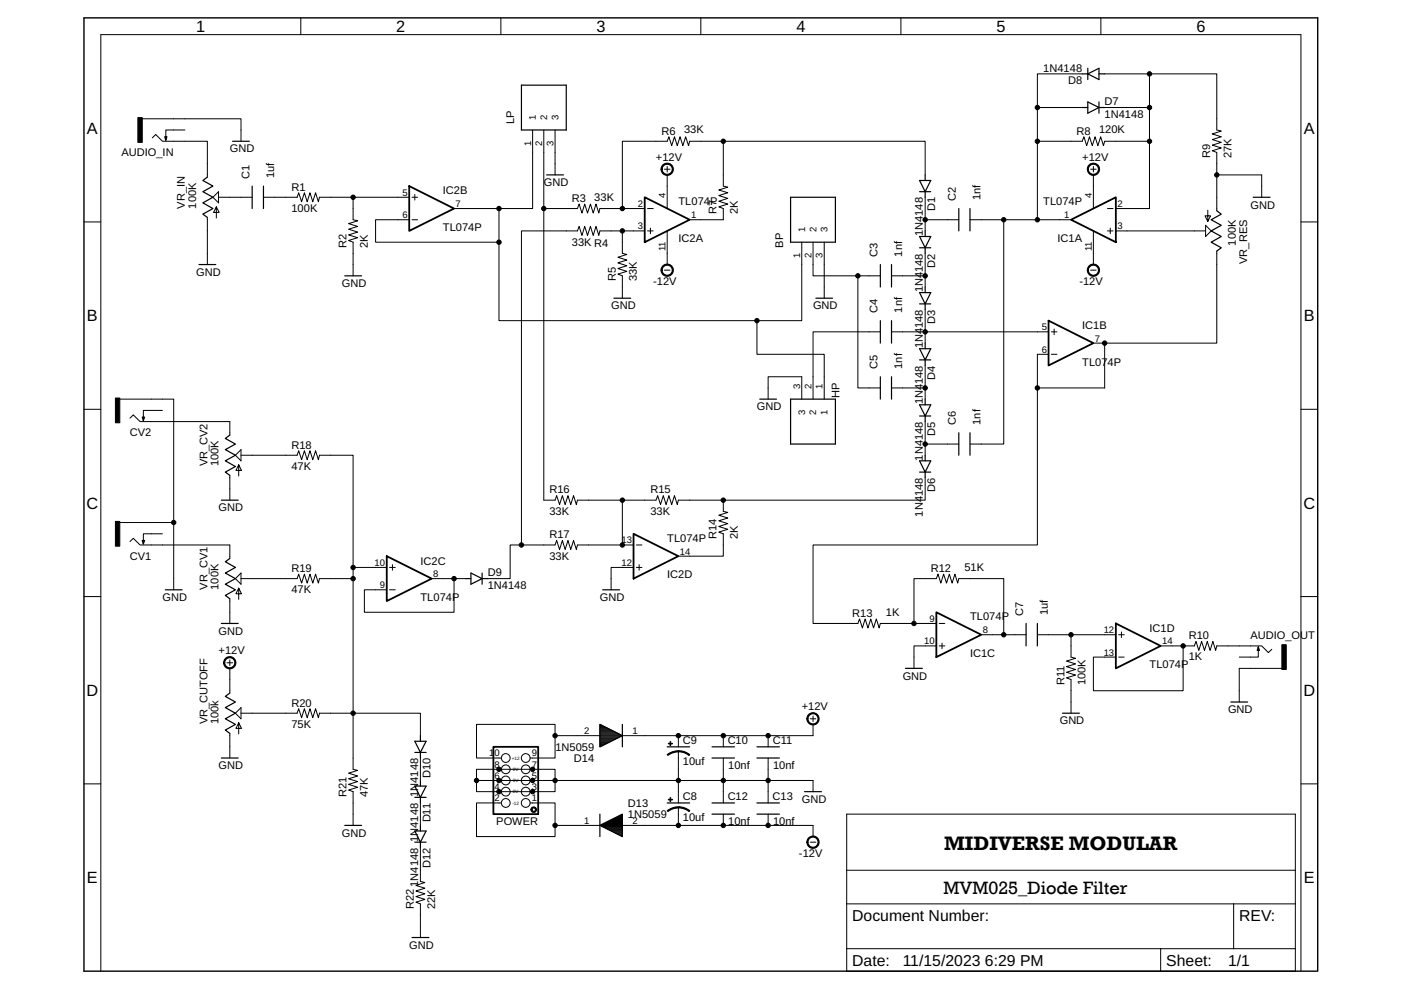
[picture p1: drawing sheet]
<svg xmlns="http://www.w3.org/2000/svg" width="297mm" height="210mm" viewBox="0 0 297 210" stroke-linecap="round" stroke-linejoin="round" font-family="sans-serif">
<path d="M17.8 3.8h261.6v202.1h-261.6z" fill="none" stroke="#000" stroke-width=".3"/>
<g fill="none" stroke="#000" stroke-width=".21">
<path d="M63.8 3.8v3.5M106.2 3.8v3.5M148.6 3.8v3.5M191 3.8v3.5M229.4 15.7h-9.5v7.1M233.4 3.8v3.5M234.2 15.7h9.5v28.5h-7.1M243.7 15.7h14.3v11.9l.9 .2-1.9 .6 1.9 .6-1.9 .6 1.9 .6-1.9 .6 1.9 .6-1.9 .6 1 .3v12.4M30.2 25.2h20.9v4.8M32.3 29.2l.7-.7 1.4 1.5h9.6v7.5M39.2 27.6h-4v2.1M112.9 27.6v16.6h-16.6"/>
<path d="M115.3 27.6v16.6h7.1l.4-.9 .6 1.9 .6-1.9 .6 1.9 .6-1.9 .6 1.9 .6-1.9 .6 1.9 .2-1h9.5M117.7 27.6v9.5M140.9 35.9h1.1M141.5 35.3v1.2M141.5 37.1v7.1M153.4 30h42.8v7.1M219.9 30h9.5l.4-1 .6 1.9 .6-1.9 .6 1.9 .6-1.9 .6 1.9 .6-1.9 .6 1.9 .2-.9h9.5M219.9 22.8v23.8M219.9 22.8h9.5M231.2 35.9h1.2M231.8 35.3v1.2M231.8 37.1v7.1"/>
<path d="M234.2 22.8h9.5M258 37.1h9.5v4.7M17.8 47.1h3.6M44 46.1v10M45.1 41.8l1.2-1.2v2.4zM45.9 43.9l-.6 1.1h1.2l-.6-1.1v2.3M46.3 41.8h7.2M55.9 41.8h7.1l.3-.9 .6 1.9 .6-1.9 .6 1.9 .6-1.9 .6 1.9 .6-1.9 .6 1.9 .2-1h7.2v4.8l.9 .2-1.9 .6 1.9 .6-1.9 .6 1.9 .6-1.9 .6 1.9 .6-1.9 .6 1 .4v7.1M74.9 41.8h11.9M86.8 46.6h-7.2v4.8h26.2M87.4 41.8h1.1M87.4 46.6h1.1"/>
<path d="M87.9 41.2v1.2M105.8 51.4v16.6h64.2v-16.6M105.8 44.2v7.2M115.3 44.2v61.8h2.4l.3-.9 .6 1.9 .6-1.9 .6 1.9 .6-1.9 .6 1.9 .6-1.9 .6 1.9 .2-1h16.7l.3-.9 .6 1.9 .6-1.9 .6 1.9 .6-1.9 .6 1.9 .6-1.9 .6 1.9 .2-1h52.4v-4.7M132 49v4.7l.9 .3-1.9 .5 1.9 .6-1.9 .6 1.9 .6-1.9 .6 1.9 .6-1.9 .6 1 .4v4.7M132 44.2v-14.2h9.5l.3-1 .6 1.9 .6-1.9 .6 1.9 .6-1.9 .6 1.9 .6-1.9 .6 1.9 .2-.9h7.2v9.5l.9 .2-1.9 .6 1.9 .6-1.9 .6 1.9 .6-1.9 .6 1.9 .6-1.9 .6 1 .3v2.4h-7.2M136.7 49h-9.5l-.2 .9-.6-1.9-.6 1.9-.6-1.9-.6 1.9-.6-1.9-.6 1.9-.6-1.9-.4 1h-11.8v66.5M137.3 49h1.2M137.3 44.2h1.2M137.9 48.4v1.2M140.9 57.3h1.1M141.5 49v7.1"/>
<path d="M172.4 51.4v7.1h14.2M174.8 51.4v11.8M181.9 58.5v23.8h4.7M189 58.5h7.2M196.2 41.8v7.2M196.2 53.7v7.2M196.2 46.6h7.1M205.7 46.6h21.4M212.8 46.6v47.5h-7.1M231.2 57.3h1.2M231.8 49v7.1M234.8 49h1.2"/>
<path d="M234.8 44.2h1.2M235.4 48.4v1.2M236.6 49h19M255.6 47.8l1.2 1.2-1.2 1.1zM256.1 44.6v2.3l-.6-1.1h1.2l-.6 1.1M258 53.2v19.5h-23.8M275.8 47.1h3.6M160.5 68v7.1h14.3v9.5M186.6 70.4h-14.2v14.2M189 70.4h33.3M196.2 65.6v7.1M196.2 77.5v7.1"/>
<path d="M222.3 75.1h-2.4v40.4h-47.5v16.7h9.5l.3-1 .6 1.9 .6-1.9 .6 1.9 .6-1.9 .6 1.9 .6-1.9 .6 1.9 .2-.9h11.9M222.9 70.4h1.2M222.9 75.1h1.2M223.5 69.8v1.2M231.8 72.7h2.4M234.2 72.7v9.6h-14.3M17.8 86.8h3.6M25.4 84.6h11.4v40.5M27.6 88.7l.7-.7 1.4 1.4h19v2.8M34.4 87h-4v2.2M49.9 96.5l1.2-1.2v2.4zM50.6 98.6l-.6 1.1h1.2l-.6-1.1v2.3"/>
<path d="M51.1 96.5h11.9l.3-.9 .6 1.9 .6-1.9 .6 1.9 .6-1.9 .6 1.9 .6-1.9 .6 1.9 .2-1h7.2v23.8h7.1M162.9 84.6v-4.7h7.1v4.7M189 82.3h7.2M196.2 89.4v7.1M196.2 94.1h7.1M275.8 86.8h3.6M25.4 110.8h11.4M27.6 114.8l.7-.7 1.4 1.4h19v2.9M34.4 113.2h-4v2.1M48.7 100.8v5.2M83.2 119.7v1.2M132 106v9.5"/>
<path d="M134.3 115.5h-11.9l-.2 1-.6-1.9-.6 1.9-.6-1.9-.6 1.9-.6-1.9-.6 1.9-.6-1.9-.3 .9h-9.5v7.2h-4.8M134.9 115.5h1.2M135.5 119.7v1.2M153.4 106v2.4l.9 .2-1.9 .6 1.9 .6-1.9 .6 1.9 .6-1.9 .6 1.9 .6-1.9 .6 1 .4v4.7h-9.6M17.8 126.5h3.6M48.7 127v5.2M48.7 139.9v1.2M50.6 124.7l-.6 1.2h1.2l-.6-1.2v2.4M51.1 121.5v2.4l-1.2-1.2zM74.9 120.3v2.4h-7.2l-.2 .9-.6-1.9-.6 1.9-.6-1.9-.6 1.9-.6-1.9-.6 1.9-.6-1.9-.3 1h-11.9M74.9 122.7v28.5h-7.2l-.2 1-.6-1.9-.6 1.9-.6-1.9-.6 1.9-.6-1.9-.6 1.9-.6-1.9-.3 .9h-11.9M82.6 120.3h1.2"/>
<path d="M82.6 125.1h1.2M91.5 122.7h7.2M96.3 122.7v7.1h-19v-4.7h4.7M134.3 120.3h-4.7v4.8M134.9 120.3h1.2M193.8 132.2v-9.5h4.7l.4-1 .6 1.9 .6-1.9 .6 1.9 .6-1.9 .6 1.9 .6-1.9 .6 1.9 .2-.9h9.5v11.9M198.5 136.9h-4.7v4.8M199.1 136.9h1.2M199.1 132.2h1.2M199.7 136.4v1.1M208 134.6h9.6M219.9 134.6h7.2"/>
<path d="M236.6 134.6h-9.5v4.7l.9 .3-1.9 .6 1.9 .6-1.9 .6 1.9 .5-1.9 .6 1.9 .6-1.9 .6 1 .4v7.1M237.2 139.3h1.2M237.2 134.6h1.2M237.8 134v1.2M246.1 136.9h7.1l.4-.9 .6 1.9 .6-1.9 .6 1.9 .6-1.9 .6 1.9 .6-1.9 .5 1.9 .3-1h9.5l1.4 1.5 .7-.7M250.8 136.9v9.6h-19v-7.2h4.8M266.8 137.2v2.1h-4.1M275.8 126.5h3.6M48.1 140.5h1.2M48.7 141.7v5.2M48.7 155.5v5.2M50.6 153.2l-.6 1.2h1.2l-.6-1.2v2.4"/>
<path d="M51.1 150v2.4l-1.2-1.2zM89.1 156v-4.8h-14.2v11.9l.9 .2-1.9 .6 1.9 .6-1.9 .6 1.9 .6-1.9 .6 1.9 .6-1.9 .6 1 .4v7.1M117.7 156h9.5M132 156h21.4M143.8 156v2.3M143.8 159.3v10.9M153.4 156v2.3M162.9 156v2.3M171.8 152.4h1.2M172.4 151.8v1.2M172.4 153.6v2.4h-19M271.8 141.7h-9.1v7.1"/>
<path d="M17.8 166.2h3.6M89.1 179.7v7.2l1 .2-1.9 .6 1.9 .6-1.9 .6 1.9 .6-1.9 .6 1.9 .6-1.9 .6 .9 .3v7.2M89.1 160.7v4.8M89.1 170.2v4.8M101 165.5h71.4v2.4M101 163.1h16.7v4.8h-16.7zM106.3 160.7h-5.3v-7.1h16.7v7.1h-5.3M106.3 170.2h-5.3v7.2h16.7v-7.2h-5.3M117.7 175h9.5M132 175h21.4M143.8 171.2v3.8M153.4 175h19v2.4"/>
<path d="M153.4 160.7v9.5M153.4 172.6v2.4M162.9 160.7v9.5M162.9 172.6v2.4M171.8 178.6h1.2M275.8 166.2h3.6M179.5 191.6h95.1M179.5 184.5h95.1M261.6 191.6v9.5M246.1 201.1v4.8M246.1 201.1h15.5M261.6 201.1h13v4.8h-95.1v-4.8h66.6"/>
<path d="M274.6 201.1v-28.5h-95.1v28.5M275.8 205.9v-198.6h-254.4v198.6"/>
<circle cx="107.2" cy="170.2" r=".93"/>
<circle cx="107.2" cy="163.1" r=".93"/>
<circle cx="107.2" cy="160.7" r=".93"/>
<circle cx="107.2" cy="165.5" r=".93"/>
<circle cx="107.2" cy="167.9" r=".93"/>
<circle cx="111.5" cy="170.2" r=".93"/>
<circle cx="111.5" cy="167.9" r=".93"/>
<circle cx="111.5" cy="163.1" r=".93"/>
<circle cx="111.5" cy="160.7" r=".93"/>
<circle cx="111.5" cy="165.5" r=".93"/>
</g>
<path d="M86.8 39.5l9.5 4.7-9.5 4.8zM136.7 41.8l9.5 4.8-9.5 4.8zM227.1 46.6l9.5-4.8v9.6zM222.3 68l9.5 4.7-9.5 4.8zM82 117.9l9.5 4.8-9.5 4.7zM134.3 113.2l9.5 4.7-9.5 4.8zM198.5 129.8l9.5 4.8-9.5 4.7zM236.6 132.2l9.5 4.7-9.5 4.8zM104.6 158.3h9.5v14.3h-9.5z" fill="none" stroke="#000" stroke-width=".38"/>
<g fill="#000" stroke="#000" stroke-width=".21">
<path d="M140.5 35a1.31 1.31 0 0 1 2.1 .2 1.31 1.31 0 0 1-.8 2 1.31 1.31 0 0 1-1.7-1.3h.3a1.07 1.07 0 0 1 1.6-.9 1.07 1.07 0 0 1 .1 1.8 1.07 1.07 0 0 1-1.7-.6v-.3h-.3z" fill-rule="evenodd"/>
<path d="M230.9 35a1.3 1.3 0 0 1 2.1 .2 1.3 1.3 0 0 1-.8 1.9 1.3 1.3 0 0 1-1.7-1.2h.3a1.07 1.07 0 0 1 1.5-.9 1.07 1.07 0 0 1 .2 1.8 1.07 1.07 0 0 1-1.7-.6v-.3h-.3z" fill-rule="evenodd"/>
<path d="M140.5 56.4a1.31 1.31 0 0 1 2.1 .2 1.31 1.31 0 0 1-.8 2 1.31 1.31 0 0 1-1.7-1.3h.3a1.08 1.08 0 0 1 1.6-.9 1.08 1.08 0 0 1 .1 1.8 1.08 1.08 0 0 1-1.7-.6v-.3h-.3z" fill-rule="evenodd"/>
<path d="M230.9 56.4a1.3 1.3 0 0 1 2.1 .2 1.3 1.3 0 0 1-.8 1.9 1.3 1.3 0 0 1-1.7-1.2h.3a1.08 1.08 0 0 1 1.5-.9 1.08 1.08 0 0 1 .2 1.8 1.08 1.08 0 0 1-1.7-.6v-.3h-.3z" fill-rule="evenodd"/>
<path d="M47.8 139.6a1.3 1.3 0 0 1 2 .3 1.3 1.3 0 0 1-.7 1.9 1.3 1.3 0 0 1-1.7-1.3h.2a1.07 1.07 0 0 1 1.5-1 1.07 1.07 0 0 1 .3 1.8 1.07 1.07 0 0 1-1.7-.5l-.1-.3h-.2z" fill-rule="evenodd"/>
<path d="M141.5 160l1.1-.6 1.2-.2v.2l-1.4 .3-.8 .5z" fill-rule="evenodd"/>
<path d="M171.4 151.5a1.3 1.3 0 0 1 2.1 .3 1.3 1.3 0 0 1-.8 1.9 1.3 1.3 0 0 1-1.6-1.3h.2a1.06 1.06 0 0 1 1.5-1 1.06 1.06 0 0 1 .3 1.8 1.06 1.06 0 0 1-1.8-.5v-.3h-.2z" fill-rule="evenodd"/>
<path d="M112.8 171.2a.6 .6 0 0 1 .9 .2 .6 .6 0 0 1-.4 .8 .6 .6 0 0 1-.7-.5h.2a.36 .36 0 0 1 .5-.4 .36 .36 0 0 1 .1 .6 .36 .36 0 0 1-.6-.1v-.1h-.2z" fill-rule="evenodd"/>
<path d="M141.5 171.9l1.1-.6 1.2-.2v.2l-.9 .1-1.3 .7z" fill-rule="evenodd"/>
<path d="M143.8 171l1.3 .3 1.1 .6-.1 .2-.8-.5-1.5-.3z" fill-rule="evenodd"/>
<path d="M143.8 159.2l1.3 .2 1.1 .6-.1 .2-.8-.5-1.5-.3z" fill-rule="evenodd"/>
<path d="M171.4 177.6a1.3 1.3 0 0 1 2.1 .3 1.3 1.3 0 0 1-.8 1.9 1.3 1.3 0 0 1-1.6-1.2h.2a1.06 1.06 0 0 1 1.5-1 1.06 1.06 0 0 1 .3 1.7 1.06 1.06 0 0 1-1.8-.5v-.2h-.2z" fill-rule="evenodd"/>
<circle cx="243.7" cy="15.7" r=".47"/>
<circle cx="153.4" cy="30" r=".47"/>
<circle cx="219.9" cy="22.8" r=".47"/>
<circle cx="219.9" cy="30" r=".47"/>
<circle cx="243.7" cy="30" r=".47"/>
<circle cx="243.7" cy="22.8" r=".47"/>
<circle cx="258" cy="37.1" r=".47"/>
<circle cx="74.9" cy="41.8" r=".47"/>
<circle cx="105.8" cy="44.2" r=".47"/>
<circle cx="105.8" cy="51.4" r=".47"/>
<circle cx="115.3" cy="44.2" r=".47"/>
<circle cx="132" cy="44.2" r=".47"/>
<circle cx="132" cy="49" r=".47"/>
<circle cx="181.9" cy="58.5" r=".47"/>
<circle cx="196.2" cy="46.6" r=".47"/>
<circle cx="196.2" cy="58.5" r=".47"/>
<circle cx="212.8" cy="46.6" r=".47"/>
<circle cx="219.9" cy="46.6" r=".47"/>
<circle cx="160.5" cy="68" r=".47"/>
<circle cx="196.2" cy="70.4" r=".47"/>
<circle cx="234.2" cy="72.7" r=".47"/>
<circle cx="196.2" cy="82.3" r=".47"/>
<circle cx="196.2" cy="94.1" r=".47"/>
<circle cx="219.9" cy="82.3" r=".47"/>
<circle cx="36.8" cy="110.8" r=".47"/>
<circle cx="110.6" cy="115.5" r=".47"/>
<circle cx="132" cy="106" r=".47"/>
<circle cx="132" cy="115.5" r=".47"/>
<circle cx="153.4" cy="106" r=".47"/>
<circle cx="74.9" cy="120.3" r=".47"/>
<circle cx="74.9" cy="122.7" r=".47"/>
<circle cx="96.3" cy="122.7" r=".47"/>
<circle cx="193.8" cy="132.2" r=".47"/>
<circle cx="212.8" cy="134.6" r=".47"/>
<circle cx="227.1" cy="134.6" r=".47"/>
<circle cx="250.8" cy="136.9" r=".47"/>
<circle cx="74.9" cy="151.2" r=".47"/>
<circle cx="117.7" cy="156" r=".47"/>
<circle cx="143.8" cy="156" r=".47"/>
<circle cx="153.4" cy="156" r=".47"/>
<circle cx="162.9" cy="156" r=".47"/>
<circle cx="101" cy="165.5" r=".47"/>
<circle cx="105.8" cy="163.1" r=".47"/>
<circle cx="105.8" cy="165.5" r=".47"/>
<circle cx="105.8" cy="167.9" r=".47"/>
<circle cx="112.9" cy="163.1" r=".47"/>
<circle cx="112.9" cy="167.9" r=".47"/>
<circle cx="112.9" cy="165.5" r=".47"/>
<circle cx="117.7" cy="165.5" r=".47"/>
<circle cx="117.7" cy="175" r=".47"/>
<circle cx="143.8" cy="165.5" r=".47"/>
<circle cx="143.8" cy="175" r=".47"/>
<circle cx="153.4" cy="175" r=".47"/>
<circle cx="153.4" cy="165.5" r=".47"/>
<circle cx="162.9" cy="175" r=".47"/>
<circle cx="162.9" cy="165.5" r=".47"/>
</g>
<g fill="none" stroke="#000" stroke-width=".25">
<path d="M110.6 18.1h9.5v9.5h-9.5zM229.4 15.7h1.2M230.6 15.7l2.4-1.2v2.4zM230.6 14.5v2.4M233 15.7h1.2M34.9 29h.5l-.2 .7zM44 37.5l-1 .8 2.1 1.2-2.1 1.1 2.1 1.2-2.1 1.2 2.1 1.2-2.1 1.2 1 .7M49.3 30h3.6M53.5 39.5v4.7M55.9 39.5v4.7M115.9 37.1h3.6M195 38.3h2.3l-1.1 2.3z"/>
<path d="M196.2 37.1v1.2M229.4 22.8h1.2M230.6 21.6l2.4 1.2-2.4 1.2zM233 21.6v2.4M233 22.8h1.2M42.2 56.1h3.5M73.1 58.5h3.6M167.6 41.8h9.5v9.6h-9.5zM186.6 56.1v4.8M189 56.1v4.8M195 40.6h2.3M195 52.5h2.3"/>
<path d="M195 50.1h2.3l-1.1 2.4zM196.2 40.6v1.2M196.2 49v1.1M196.2 52.5v1.2M203.3 44.2v4.8M205.7 44.2v4.8M258 44.7l.9 .7-2.1 1.2 2.1 1.2-2.1 1.2 2.1 1.1-2.1 1.3 2.1 1.1-.9 .7M265.7 41.8h3.6M130.2 63.2h3.5M173 63.2h3.5M186.6 68v4.7M186.6 79.9v4.7"/>
<path d="M189 68v4.7M189 79.9v4.7M195 64.4h2.3M195 76.3h2.3M195 62h2.3l-1.1 2.4zM195 73.9h2.3l-1.1 2.4zM196.2 60.9v1.1M196.2 64.4v1.2M196.2 72.7v1.2M196.2 76.3v1.2M30.2 88.4h.4l-.2 .8zM48.7 92.2l-.9 .8 2.1 1.1-2.1 1.2 2.1 1.2-2.1 1.2 2.1 1.2-2.1 1.2 .9 .7"/>
<path d="M161.1 84.6h3.5M167.6 84.6h9.5v9.5h-9.5zM195 88.2h2.3M195 85.8h2.3l-1.1 2.4zM195 97.7h2.3l-1.1 2.4zM196.2 84.6v1.2M196.2 88.2v1.2M196.2 96.5v1.2M203.3 91.8v4.7M205.7 91.8v4.7M30.2 114.6h.4l-.2 .7zM46.9 106h3.6"/>
<path d="M48.7 118.4l-.9 .7 2.1 1.2-2.1 1.2 2.1 1.2-2.1 1.2 2.1 1.2-2.1 1.1 .9 .8M195 100.1h2.3M196.2 100.1v1.2M35.1 125.1h3.5M46.9 132.2h3.6M98.7 122.7h1.1M99.8 121.5l2.4 1.2-2.4 1.2zM102.2 122.7h1.2M102.2 121.5v2.4M127.8 125.1h3.6M217.6 132.2v4.7M219.9 132.2v4.7"/>
<path d="M266.8 137.2l.2 .7h-.4zM48.7 146.9l-.9 .8 2.1 1.1-2.1 1.2 2.1 1.2-2.1 1.2 2.1 1.2-2.1 1.2 .9 .7M87.9 157.2h2.4l-1.2 2.3zM87.9 159.5h2.4M89.1 156v1.2M89.1 159.5v1.2M127.2 158.3h.1M127.2 158.1h.5M127.2 157.9h.9M127.2 157.7h1.3M127.2 157.5h1.7M127.2 157.3h2.1"/>
<path d="M127.2 157.1h2.5M127.2 156.9h3M127.2 156.7h3.4M127.2 156.5h3.8M127.2 156.3h4.2M127.2 156h4.6M127.2 155.9h4.5M127.2 155.6h4.1M127.2 155.4h3.7M127.2 155.2h3.3M127.2 155h2.8M127.2 154.8h2.4"/>
<path d="M127.2 154.6h2M127.2 154.4h1.6M127.2 154.2h1.2M127.2 154h.8M127.2 153.8h.4M127.2 153.6l4.8 2.4-4.8 2.3zM132 153.6v4.7M141.5 158.3h4.7M151 158.3h4.7M160.5 158.3h4.7M192 141.7h3.6M225.3 151.2h3.6"/>
<path d="M261 148.8h3.5M46.9 160.7h3.6M73.1 175h3.6M87.9 166.7h2.4l-1.2 2.4zM87.9 176.2h2.4l-1.2 2.4zM87.9 169.1h2.4M87.9 178.6h2.4M89.1 165.5v1.2M89.1 169.1v1.1M89.1 175v1.2M89.1 178.6v1.1M127.2 175l4.8-2.4v4.8z"/>
<path d="M127.2 172.6v4.8M127.2 175h4.8M127.6 174.8h4.4M127.6 175.2h4.4M128 174.6h4M128 175.4h4M128.4 174.4h3.6M128.4 175.6h3.6M128.8 174.2h3.2M128.8 175.8h3.2M129.2 174h2.8M129.3 176h2.7"/>
<path d="M129.6 173.8h2.4M129.7 176.2h2.3M130.1 173.6h1.9M130.1 176.4h1.9M130.5 173.4h1.5M130.5 176.7h1.5M130.9 173.1h1.1M130.9 176.8h1.1M131.3 172.9h.7M131.3 177.1h.7M131.7 172.7h.3M131.7 177.3h.3"/>
<path d="M141.5 170.2h4.7M151 160.7h4.7M151 170.2h4.7M151 172.6h4.7M160.5 160.7h4.7M160.5 170.2h4.7M160.5 172.6h4.7M170.6 167.9h3.6M87.4 198.8h3.5"/>
</g>
<path d="M29.2 24.9h1v5.3h-1zM24.5 84.4h.9v5.2h-.9zM24.5 110.6h.9v5.2h-.9zM271.8 136.7h.9v5.2h-.9zM141.7 157.6h.9v.1h-.9zM142.1 157.2h.1v.9h-.1zM141.7 169.5h.9v.1h-.9zM142.1 169.1h.1v.9h-.1z" fill="#000" stroke="#000" stroke-width=".21"/>
<text font-size="4.2" x="200.2" y="180.3">MIDIVERSE MODULAR</text>
<text font-size="3.9" x="200" y="189.5">MVM025_Diode Filter</text>
<g font-size="3.5">
<text x="41.6" y="6.8">1</text>
<text x="84" y="6.8">2</text>
<text x="126.4" y="6.8">3</text>
<text x="168.8" y="6.8">4</text>
<text x="211.3" y="6.8">5</text>
<text x="253.7" y="6.8">6</text>
<text x="18.4" y="28.4">A</text>
<text x="276.5" y="28.4">A</text>
<text x="18.4" y="68.1">B</text>
<text x="276.5" y="68.1">B</text>
<text x="18.3" y="107.8">C</text>
<text x="276.4" y="107.8">C</text>
<text x="18.3" y="147.5">D</text>
<text x="276.4" y="147.5">D</text>
<text x="18.4" y="187.3">E</text>
<text x="276.5" y="187.3">E</text>
</g>
<g font-size="3.3">
<text x="180.7" y="195.2">Document Number:</text>
<text x="262.7" y="195.2">REV:</text>
<text x="180.7" y="204.7">Date:</text>
<text x="191.4" y="204.7">11/15/2023 6:29 PM</text>
<text x="247.3" y="204.7">Sheet:</text>
<text x="260.4" y="204.7">1/1</text>
</g>
<g font-size="2.3">
<text x="221.2" y="15.2">1N4148</text>
<text x="226.4" y="17.8">D8</text>
<text x="234.2" y="22.4">D7</text>
<text x="109" y="26.4" transform="rotate(-90 109 26.4)">LP</text>
<text x="140.3" y="28.5">R6</text>
<text x="145" y="28.3">33K</text>
<text x="228.3" y="28.5">R8</text>
<text x="233" y="28.3">120K</text>
<text x="234.2" y="25">1N4148</text>
<text x="25.7" y="33">AUDIO_IN</text>
<text x="48.7" y="32.3">GND</text>
<text x="139.1" y="34.1">+12V</text>
<text x="229.4" y="34.1">+12V</text>
<text x="256.6" y="33.5" transform="rotate(-90 256.6 33.5)">R9</text>
<text x="261.1" y="33.5" transform="rotate(-90 261.1 33.5)">27K</text>
<text x="52.9" y="37.9" transform="rotate(-90 52.9 37.9)">C1</text>
<text x="58.1" y="37.8" transform="rotate(-90 58.1 37.8)">1uf</text>
<text x="61.8" y="40.4">R1</text>
<text x="93.9" y="41.2">IC2B</text>
<text x="115.3" y="39.5">GND</text>
<text x="39.2" y="44.2" transform="rotate(-90 39.2 44.2)">VR_IN</text>
<text x="41.6" y="44.2" transform="rotate(-90 41.6 44.2)">100K</text>
<text x="61.8" y="44.9">100K</text>
<text x="121.2" y="42.8">R3</text>
<text x="126" y="42.5">33K</text>
<text x="143.8" y="43.5">TL074P</text>
<text x="151.9" y="45.4" transform="rotate(-90 151.9 45.4)">R7</text>
<text x="156.4" y="45.4" transform="rotate(-90 156.4 45.4)">2K</text>
<text x="198.3" y="44.8" transform="rotate(-90 198.3 44.8)">D1</text>
<text x="202.7" y="42.6" transform="rotate(-90 202.7 42.6)">C2</text>
<text x="207.9" y="42.5" transform="rotate(-90 207.9 42.5)">1nf</text>
<text x="221.2" y="43.5">TL074P</text>
<text x="265.1" y="44.2">GND</text>
<text x="73.5" y="52.5" transform="rotate(-90 73.5 52.5)">R2</text>
<text x="78" y="52.5" transform="rotate(-90 78 52.5)">2K</text>
<text x="93.9" y="49">TL074P</text>
<text x="121.2" y="52.1">33K R4</text>
<text x="143.8" y="51.2">IC2A</text>
<text x="166.1" y="52.5" transform="rotate(-90 166.1 52.5)">BP</text>
<text x="195.7" y="50.1" transform="rotate(-90 195.7 50.1)">1N4148</text>
<text x="224.2" y="51.2">IC1A</text>
<text x="262" y="52.1" transform="rotate(-90 262 52.1)">100K</text>
<text x="41.6" y="58.5">GND</text>
<text x="130.5" y="59.7" transform="rotate(-90 130.5 59.7)">R5</text>
<text x="135" y="59.7" transform="rotate(-90 135 59.7)">33K</text>
<text x="186" y="54.5" transform="rotate(-90 186 54.5)">C3</text>
<text x="191.3" y="54.4" transform="rotate(-90 191.3 54.4)">1nf</text>
<text x="198.3" y="56.7" transform="rotate(-90 198.3 56.7)">D2</text>
<text x="264.4" y="56" transform="rotate(-90 264.4 56)">VR_RES</text>
<text x="72.5" y="60.9">GND</text>
<text x="129.6" y="65.6">GND</text>
<text x="138.5" y="60.5">-12V</text>
<text x="172.4" y="65.6">GND</text>
<text x="195.7" y="62" transform="rotate(-90 195.7 62)">1N4148</text>
<text x="228.9" y="60.5">-12V</text>
<text x="186" y="66.4" transform="rotate(-90 186 66.4)">C4</text>
<text x="191.3" y="66.3" transform="rotate(-90 191.3 66.3)">1nf</text>
<text x="198.3" y="68.6" transform="rotate(-90 198.3 68.6)">D3</text>
<text x="229.4" y="69.8">IC1B</text>
<text x="195.7" y="73.9" transform="rotate(-90 195.7 73.9)">1N4148</text>
<text x="229.4" y="77.5">TL074P</text>
<text x="186" y="78.3" transform="rotate(-90 186 78.3)">C5</text>
<text x="191.3" y="78.2" transform="rotate(-90 191.3 78.2)">1nf</text>
<text x="198.3" y="80.5" transform="rotate(-90 198.3 80.5)">D4</text>
<text x="160.5" y="87">GND</text>
<text x="178" y="84.3" transform="rotate(-90 178 84.3)">HP</text>
<text x="195.7" y="85.8" transform="rotate(-90 195.7 85.8)">1N4148</text>
<text x="27.5" y="92.5">CV2</text>
<text x="61.8" y="95.1">R18</text>
<text x="198.3" y="92.4" transform="rotate(-90 198.3 92.4)">D5</text>
<text x="202.7" y="90.2" transform="rotate(-90 202.7 90.2)">C6</text>
<text x="207.9" y="90.1" transform="rotate(-90 207.9 90.1)">1nf</text>
<text x="44" y="98.9" transform="rotate(-90 44 98.9)">VR_CV2</text>
<text x="46.3" y="98.9" transform="rotate(-90 46.3 98.9)">100K</text>
<text x="61.8" y="99.6">47K</text>
<text x="195.7" y="97.6" transform="rotate(-90 195.7 97.6)">1N4148</text>
<text x="116.5" y="104.6">R16</text>
<text x="137.9" y="104.6">R15</text>
<text x="198.3" y="104.3" transform="rotate(-90 198.3 104.3)">D6</text>
<text x="46.3" y="108.4">GND</text>
<text x="116.5" y="109.1">33K</text>
<text x="137.9" y="109.1">33K</text>
<text x="195.7" y="109.5" transform="rotate(-90 195.7 109.5)">1N4148</text>
<text x="27.5" y="118.6">CV1</text>
<text x="89.1" y="119.7">IC2C</text>
<text x="116.5" y="118.6">33K</text>
<text x="116.5" y="114.1">R17</text>
<text x="141.5" y="114.8">TL074P</text>
<text x="151.9" y="114.4" transform="rotate(-90 151.9 114.4)">R14</text>
<text x="156.4" y="114.4" transform="rotate(-90 156.4 114.4)">2K</text>
<text x="44" y="125.1" transform="rotate(-90 44 125.1)">VR_CV1</text>
<text x="46.3" y="125.1" transform="rotate(-90 46.3 125.1)">100K</text>
<text x="61.8" y="121.3">R19</text>
<text x="61.8" y="125.8">47K</text>
<text x="103.4" y="124.8">1N4148</text>
<text x="103.4" y="122.2">D9</text>
<text x="141.5" y="122.6">IC2D</text>
<text x="197.3" y="121.3">R12</text>
<text x="204.5" y="121">51K</text>
<text x="34.4" y="127.4">GND</text>
<text x="89.1" y="127.4">TL074P</text>
<text x="127.2" y="127.4">GND</text>
<text x="180.7" y="130.8">R13</text>
<text x="187.8" y="130.5">1K</text>
<text x="205.7" y="131.5">TL074P</text>
<text x="217" y="130.6" transform="rotate(-90 217 130.6)">C7</text>
<text x="222.2" y="130.5" transform="rotate(-90 222.2 130.5)">1uf</text>
<text x="46.3" y="134.6">GND</text>
<text x="243.7" y="134">IC1D</text>
<text x="252" y="135.5">R10</text>
<text x="265.1" y="135.5">AUDIO_OUT</text>
<text x="46.3" y="138.7">+12V</text>
<text x="205.7" y="139.2">IC1C</text>
<text x="243.7" y="141.7">TL074P</text>
<text x="252" y="140">1K</text>
<text x="61.8" y="149.8">R20</text>
<text x="191.4" y="144.1">GND</text>
<text x="225.7" y="145.3" transform="rotate(-90 225.7 145.3)">R11</text>
<text x="230.2" y="145.3" transform="rotate(-90 230.2 145.3)">100K</text>
<text x="44" y="153.6" transform="rotate(-90 44 153.6)">VR_CUTOFF</text>
<text x="46.3" y="153.6" transform="rotate(-90 46.3 153.6)">100k</text>
<text x="61.8" y="154.3">75K</text>
<text x="170" y="150.6">+12V</text>
<text x="224.7" y="153.6">GND</text>
<text x="260.4" y="151.2">GND</text>
<text x="117.7" y="159.2">1N5059</text>
<text x="121.7" y="161.6">D14</text>
<text x="144.8" y="157.8">C9</text>
<text x="154.3" y="157.7">C10</text>
<text x="163.9" y="157.7">C11</text>
<text x="46.3" y="163.1">GND</text>
<text x="91.3" y="165" transform="rotate(-90 91.3 165)">D10</text>
<text x="144.8" y="162.3">10uf</text>
<text x="154.4" y="163">10nf</text>
<text x="163.9" y="163">10nf</text>
<text x="73.5" y="169.1" transform="rotate(-90 73.5 169.1)">R21</text>
<text x="78" y="169.1" transform="rotate(-90 78 169.1)">47K</text>
<text x="88.7" y="169" transform="rotate(-90 88.7 169)">1N4148</text>
<text x="133.1" y="171.1">D13</text>
<text x="133.1" y="173.4">1N5059</text>
<text x="144.8" y="169.6">C8</text>
<text x="154.3" y="169.6">C12</text>
<text x="163.8" y="169.6">C13</text>
<text x="170" y="170.2">GND</text>
<text x="72.5" y="177.4">GND</text>
<text x="88.7" y="178.5" transform="rotate(-90 88.7 178.5)">1N4148</text>
<text x="91.3" y="174.4" transform="rotate(-90 91.3 174.4)">D11</text>
<text x="105.2" y="174.9">POWER</text>
<text x="144.8" y="174.2">10uf</text>
<text x="154.4" y="174.9">10nf</text>
<text x="163.9" y="174.9">10nf</text>
<text x="91.3" y="184.1" transform="rotate(-90 91.3 184.1)">D12</text>
<text x="169.4" y="181.8">-12V</text>
<text x="88.7" y="188" transform="rotate(-90 88.7 188)">1N4148</text>
<text x="87.7" y="192.8" transform="rotate(-90 87.7 192.8)">R22</text>
<text x="92.2" y="192.8" transform="rotate(-90 92.2 192.8)">22K</text>
<text x="86.8" y="201.2">GND</text>
</g>
<g font-size="2">
<text x="113.6" y="25.4" transform="rotate(-90 113.6 25.4)">1</text>
<text x="116" y="25.4" transform="rotate(-90 116 25.4)">2</text>
<text x="118.4" y="25.4" transform="rotate(-90 118.4 25.4)">3</text>
<text x="112.6" y="30.9" transform="rotate(-90 112.6 30.9)">1</text>
<text x="115" y="30.9" transform="rotate(-90 115 30.9)">2</text>
<text x="117.3" y="30.9" transform="rotate(-90 117.3 30.9)">3</text>
<text x="85.3" y="41.5">5</text>
<text x="85.3" y="46.3">6</text>
<text x="96.6" y="43.9">7</text>
<text x="135.2" y="43.9">2</text>
<text x="141.1" y="42" transform="rotate(-90 141.1 42)">4</text>
<text x="146.5" y="46.3">1</text>
<text x="225.6" y="46.3">1</text>
<text x="231.5" y="42" transform="rotate(-90 231.5 42)">4</text>
<text x="236.9" y="43.9">2</text>
<text x="135.2" y="48.6">3</text>
<text x="141.1" y="53.2" transform="rotate(-90 141.1 53.2)">11</text>
<text x="170.7" y="49.2" transform="rotate(-90 170.7 49.2)">1</text>
<text x="173.1" y="49.2" transform="rotate(-90 173.1 49.2)">2</text>
<text x="175.5" y="49.2" transform="rotate(-90 175.5 49.2)">3</text>
<text x="231.5" y="53.2" transform="rotate(-90 231.5 53.2)">11</text>
<text x="236.9" y="48.6">3</text>
<text x="169.7" y="54.7" transform="rotate(-90 169.7 54.7)">1</text>
<text x="172" y="54.7" transform="rotate(-90 172 54.7)">2</text>
<text x="174.4" y="54.7" transform="rotate(-90 174.4 54.7)">3</text>
<text x="220.9" y="70">5</text>
<text x="220.9" y="74.8">6</text>
<text x="232.2" y="72.4">7</text>
<text x="169.7" y="82.4" transform="rotate(-90 169.7 82.4)">3</text>
<text x="172" y="82.4" transform="rotate(-90 172 82.4)">2</text>
<text x="174.4" y="82.4" transform="rotate(-90 174.4 82.4)">1</text>
<text x="170.7" y="87.9" transform="rotate(-90 170.7 87.9)">3</text>
<text x="173.1" y="87.9" transform="rotate(-90 173.1 87.9)">2</text>
<text x="175.5" y="87.9" transform="rotate(-90 175.5 87.9)">1</text>
<text x="79.4" y="120">10</text>
<text x="131.7" y="115.2">13</text>
<text x="131.7" y="120">12</text>
<text x="144.2" y="117.6">14</text>
<text x="80.6" y="124.7">9</text>
<text x="91.9" y="122.3">8</text>
<text x="197.1" y="131.9">9</text>
<text x="196" y="136.6">10</text>
<text x="208.4" y="134.2">8</text>
<text x="234" y="134.2">12</text>
<text x="246.4" y="136.6">14</text>
<text x="234" y="139">13</text>
<text x="123.9" y="155.6">2</text>
<text x="134.1" y="155.6">1</text>
<text x="103.7" y="160.4">10</text>
<text x="112.7" y="160.4">9</text>
<text x="104.9" y="167.5">4</text>
<text x="104.9" y="165.2">6</text>
<text x="104.9" y="162.8">8</text>
<text x="112.7" y="167.5">3</text>
<text x="112.7" y="165.2">5</text>
<text x="112.7" y="162.8">7</text>
<text x="104.9" y="169.9">2</text>
<text x="112.7" y="169.9">1</text>
<text x="123.9" y="174.7">1</text>
<text x="134.1" y="174.7">2</text>
</g>
<g font-size="1">
<text x="108.5" y="161.1">+12</text>
<text x="108.7" y="163.5">0V</text>
<text x="108.7" y="165.8">0V</text>
<text x="108.6" y="170.6">-12</text>
<text x="108.7" y="168.2">0V</text>
</g>
</svg>
